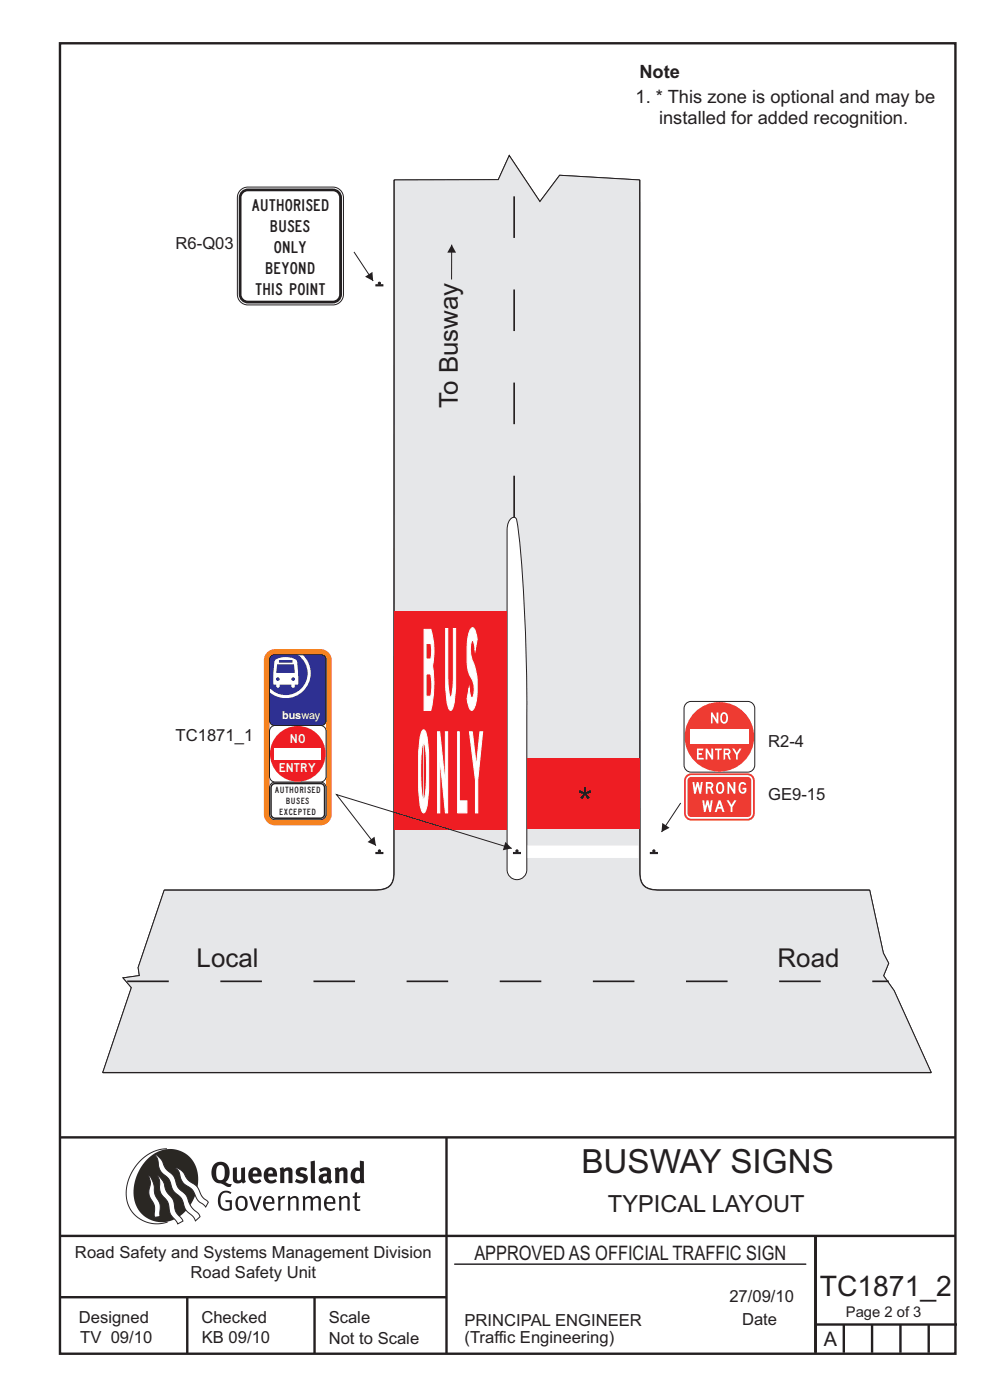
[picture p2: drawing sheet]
<svg xmlns="http://www.w3.org/2000/svg" width="210mm" height="297mm" viewBox="0 0 210 297" stroke-linecap="round" stroke-linejoin="round" font-family="sans-serif">
<g fill="none" stroke="#231f20" stroke-width=".51">
<path d="M12.7 9.2h190v278h-190zM12.7 241.3h190M94.7 241.4v45.8M12.7 275.2h82M12.7 262.2h190.1M39.7 275.2v12M66.7 275.2v12M173 262.1v24.9M173 281h30M179 281v6M185 281v6M191 281v6"/>
<path d="M197 281v6"/>
</g>
<path d="M96.4 268.2h74.6" fill="none" stroke="#231f20" stroke-width=".21"/>
<path d="M35.4 243.7a9.5 9.5 0 0 0-8.6 10.4 6.5 6.5 0 0 0 8.8 5.1" fill="none" stroke="#2a2723" stroke-width=".21"/>
<path d="M31.3 245.9a6.1 6.1 0 0 1 7.3-1.6 6.1 6.1 0 0 1 3.4 6.6 8.8 8.8 0 0 1-7.2 8.4 6.1 6.1 0 0 1-6.4-7.5 10.5 10.5 0 0 1 2.9-5.9z" fill-rule="evenodd" fill="#2a2723"/>
<g fill="#fff" stroke="#2a2723" stroke-width=".21">
<path d="M31.6 249.3l.3 .3 .6 1.2 .4 2.6 1 2 .1 2.7-1.2 .1-.1-2.4-.9-1.8-.2-.7 .3-2.4z" fill-rule="evenodd"/>
<path d="M37.2 247.7l.5 .1 .9 .6 1.3 1.9 1.9 1.5 1.1 2.1 1.3 1.2-.6 1-1.6-1.5-1.2-2.2-2-1.5-.5-.9-.4-1.5z" fill-rule="evenodd"/>
<path d="M32.8 244.9l.4 .1 .9 .8 1 2.1 1.7 1.5 1 2.5 1.6 1.6 1.2 2.5 1.6 1.6 .2 .5-.9 .9-.5-.9-1.6-1.5-1-2.4-1.7-1.7-.9-2.4-1.8-1.7-.3-.9-.3-1.6z" fill-rule="evenodd"/>
<path d="M33.4 249.4l.5 .3 .7 .9 .7 2.1 1.5 1.9 .5 2.5 1.5 1.8v.1l-1.1 .6-1.6-2.1-.6-2.5-1.4-1.9-.3-1v-1.6z" fill-rule="evenodd"/>
</g>
<g fill="#231f20">
<path d="M46.8 253.1l.5-.4 .7-.1 .6 .1 .5 .3-.2 .3-.9-.3-.8 .2-.3 .7-.1 1.1 .1 .6 .3 .5 .5 .3h.6l.4-.1v-1.3h-.8l-.1-.4h1.4v2l-.7 .2-.8 .1-.6-.3-.5-.4-.3-.8-.1-1 .2-.7z" fill-rule="evenodd"/>
<path d="M50.7 254.3l.7-.2 .5 .5 .1 1.2-.2 .4-.3 .2h-.5l-.4-.3-.2-1.1zM50.4 254l-.5 1.1 .3 1.2 .7 .5 1-.1 .4-.4 .2-.5v-.8l-.2-.7-.3-.4-.5-.2h-.6z" fill-rule="evenodd"/>
<path d="M52.8 253.8l.5-.1 .9 2.6 .8-2.5h.5l-1.1 3h-.5z" fill-rule="evenodd"/>
<path d="M56.6 254.2l.4-.1 .4 .1 .2 .3 .1 .5h-1.4zM56.2 254l-.4 1v.7l.3 .6 .4 .4 .5 .2 1.1-.3 .1-.1-.2-.3-.6 .3-.7-.2-.3-.2-.1-.6v-.1h1.9l-.2-1.2-.8-.5-.5 .1z" fill-rule="evenodd"/>
<path d="M58.9 253.8l.5-.1 .1 .5 .4-.4 .6-.1-.2 .5-.4 .1-.4 .3v2.2h-.5z" fill-rule="evenodd"/>
<path d="M61 253.8l.5-.1a.24 .24 0 0 0 .1 .4 .24 .24 0 0 0 .3-.2l.8-.2 .6 .5v2.6h-.4l-.1-2.3-.1-.3-.3-.1-.8 .5v2.2h-.5z" fill-rule="evenodd"/>
<path d="M64.2 253.8l.4-.1a.23 .23 0 0 0 .2 .4 .23 .23 0 0 0 .3-.2l.5-.2 .6 .2a.23 .23 0 0 0 .2 .2 .23 .23 0 0 0 .2-.1l.8-.3 .6 .4 .1 2.7h-.5v-2.3l-.1-.3-.3-.1-.8 .5v2.2h-.5v-2.3l-.1-.3-.3-.1-.8 .4v2.3h-.4z" fill-rule="evenodd"/>
<path d="M69.5 254.2l.5-.1 .4 .1 .3 .8h-1.4zM69.2 254l-.5 1 .1 .7 .2 .6 .4 .4 .4 .2 1.1-.3 .2-.1-.2-.3-.6 .3-.7-.2-.3-.4v-.5h1.9l-.2-1.2-.4-.3-.5-.2-.5 .1z" fill-rule="evenodd"/>
<path d="M71.8 253.8l.5-.1a.24 .24 0 0 0 .1 .4 .24 .24 0 0 0 .4-.2l.7-.2 .6 .5 .1 2.6h-.5v-2.3l-.1-.3-.3-.1-.9 .5v2.2h-.4z" fill-rule="evenodd"/>
<path d="M75.3 253l.5-.1-.1 .9h.8l-.2 .3h-.6v2.2l.2 .2h.5v.3l-.2 .1-.6-.1-.4-.3v-2.4h-.4v-.3h.4z" fill-rule="evenodd"/>
<path d="M46.2 247.4l.4-.2h.4l.6 .6v1.8l-.2 .5-.3 .2h-.8l-.3-.6-.1-1.5zM45.5 246.9l-.4 .7-.2 .8v1l.3 .9 .7 .6 1 .2 1.6 .7 .4-.1 .3-.5h-.6l-.8-.4 .7-1 .2-1.5a1.91 1.91 0 0 0-1.1-1.7 1.91 1.91 0 0 0-2.1 .3z" fill-rule="evenodd"/>
<path d="M49.4 247.8l.8-.2 .1 2.5 .1 .2 .3 .1 .5-.3v-2.3l.8-.2v2.6l.2 .5-.7 .3a.39 .39 0 0 0-.7 0h-.8l-.5-.4z" fill-rule="evenodd"/>
<path d="M53.8 248.4l.3-.1h.3l.2 .7h-1zM53.1 248l-.3 .5-.1 .8v.7l.4 .6 .5 .4 .6 .1 .7-.1 .6-.4-.4-.5-.4 .3h-.5l-.4-.2-.2-.3v-.3h1.9l-.1-1-.3-.6-1-.4-.5 .1z" fill-rule="evenodd"/>
<path d="M57.1 248.4l.2-.1h.4l.2 .7h-1zM56.4 248l-.3 .6-.2 .8 .2 .7 .3 .5 .5 .4 .6 .1 .6-.1 .6-.4-.3-.5-.6 .3h-.5l-.4-.6v-.2h1.9l-.1-1-.3-.6-.5-.3-.5-.1-.5 .1z" fill-rule="evenodd"/>
<path d="M59.3 247.8l.8-.2 .1 .4 1-.4 .7 .3 .1 .5v2.6h-.8v-2.3l-.3-.3-.6 .3v2.3h-.9z" fill-rule="evenodd"/>
<path d="M63 248l.9-.4 1.3 .3-.3 .6-.9-.2-.3 .2 .1 .3 1 .3 .4 .4v.8l-.4 .6-1.1 .2-1.1-.4 .3-.6 1 .3h.3l.2-.3-.1-.3-1-.3-.4-.3-.2-.6z" fill-rule="evenodd"/>
<path d="M68.6 249.7l.7-.2v.7l-.3 .3-.3-.1-.2-.3zM67.7 248.1l.3 .6 .8-.4 .5 .2a.35 .35 0 0 1 0 .5 .35 .35 0 0 1-.5 0l-1 .4-.2 .9 .2 .4 .3 .3h1.1a.49 .49 0 0 1 .8 .2l.5-.6-.3-.4v-1.7l-.2-.5-.4-.3-.6-.1z" fill-rule="evenodd"/>
<path d="M71 247.8l.8-.2 .1 .4 1-.4 .6 .3 .2 .5v2.6h-.8v-2.3l-.3-.3-.6 .3v2.3h-.9z" fill-rule="evenodd"/>
<path d="M75.6 248.5l.3-.1 .4 .2v1.5l-.3 .2-.4-.1-.2-.3v-.9zM76.3 246.2v1.3a.19 .19 0 0 1 0 .3 .19 .19 0 0 1-.3-.1l-.8 .1-.6 .5-.2 .9 .1 1 .3 .5 .6 .3h.6l.5-.2v.2h.8l-.1-4.6z" fill-rule="evenodd"/>
<path d="M65.9 246.4l.9-.2 .1 4.8h-.8l-.1-.3z" fill-rule="evenodd"/>
</g>
<path d="M83.6 38.2v146.8a3.2 3.2 0 0 1-3.3 3.8l-45.5 .1M135.7 38.2v146.8a3.2 3.2 0 0 0 3.3 3.8l45.5 .1M21.8 227.5h175.7" fill="none" stroke="#231f20" stroke-width=".35"/>
<path d="M75.1 53.4l4.1 6.2" fill="none" stroke="#231f20" stroke-width=".21"/>
<path d="M77.4 58.7l1.6-1 .2 1.9z" fill="#231f20"/>
<g fill="#231f20" stroke="#231f20" stroke-width=".21">
<path d="M79.7 180.8h1.5v.3h-1.5z" fill-rule="evenodd"/>
<circle cx="80.5" cy="180.5" r=".24"/>
</g>
<path d="M51 40.3l1-.5 .6-.1h18a2.24 2.24 0 0 1 2.3 2.2v20.6a2.25 2.25 0 0 1-2.3 2.2h-18a2.24 2.24 0 0 1-2.2-2.2v-20.6v-.6z" fill-rule="evenodd" fill="#fff" stroke="#231f20" stroke-width=".21"/>
<path d="M51.2 40.6l.9-.5 .5-.1h18a1.95 1.95 0 0 1 2 1.9v20.5a1.96 1.96 0 0 1-2 2h-18a1.96 1.96 0 0 1-2-2v-20.5l.1-.5z" fill-rule="evenodd" fill="#231f20"/>
<path d="M51.5 41.1l.6-.5h.5h18a1.33 1.33 0 0 1 1.3 1.3v20.6a1.33 1.33 0 0 1-1.3 1.3h-18a1.34 1.34 0 0 1-1.4-1.3v-20.6z" fill-rule="evenodd" fill="#fff"/>
<g fill="#231f20" stroke="#231f20" stroke-width=".21">
<path d="M79.7 60.4h1.5v.3h-1.5z" fill-rule="evenodd"/>
<circle cx="80.5" cy="60.1" r=".24"/>
</g>
<path d="M56.5 138.6a2.4 2.4 0 0 1 1.9-.9h9.6a2.4 2.4 0 0 1 2.4 2.4v32.6a2.4 2.4 0 0 1-2.4 2.4h-9.6a2.4 2.4 0 0 1-2.4-2.4v-32.6v-.5z" fill-rule="evenodd" fill="#f58220"/>
<path d="M57.4 139.4l.6-.4 .4-.1h9.6a1.2 1.2 0 0 1 1.2 1.2v32.6a1.2 1.2 0 0 1-1.2 1.2h-9.6a1.2 1.2 0 0 1-1.2-1.2v-32.6z" fill-rule="evenodd" fill="#fff"/>
<path d="M57.4 166.4l.6-.4 .4-.1h9.6a1.19 1.19 0 0 1 1.2 1.2v5.6a1.19 1.19 0 0 1-1.2 1.2h-9.6a1.19 1.19 0 0 1-1.2-1.2v-5.6z" fill-rule="evenodd" fill="#fff" stroke="#231f20" stroke-width=".21"/>
<path d="M57.8 166.3l.6-.2h9.6a1.05 1.05 0 0 1 1 1v5.6a1.05 1.05 0 0 1-1 1h-9.6a1.05 1.05 0 0 1-1.1-1v-5.6z" fill-rule="evenodd" fill="#231f20"/>
<path d="M57.9 166.6l.5-.2h9.6a.71 .71 0 0 1 .7 .7v5.6a.71 .71 0 0 1-.7 .7h-9.6a.71 .71 0 0 1-.8-.7v-5.6z" fill-rule="evenodd" fill="#fff"/>
<path d="M57.4 154.4l.6-.4 .4-.1h9.6a1.2 1.2 0 0 1 1.2 1.2v9.6a1.2 1.2 0 0 1-1.2 1.2h-9.6a1.2 1.2 0 0 1-1.2-1.2v-9.6z" fill-rule="evenodd" fill="#fff" stroke="#231f20" stroke-width=".21"/>
<circle cx="63.2" cy="159.9" r="5.9" fill="#ee1d23"/>
<path d="M63.2 159.3v1.3" fill="none" stroke="#231f20" stroke-width=".21"/>
<path d="M58.2 158.7h9.9v2.4h-9.9z" fill-rule="evenodd" fill="#fff"/>
<path d="M57.5 139.2l.7-.3h10a1.01 1.01 0 0 1 1 1v13a1.01 1.01 0 0 1-1 1h-10a1.01 1.01 0 0 1-1-1v-13z" fill-rule="evenodd" fill="#2e3092"/>
<path d="M58.3 140.1l-.3 2.7v2.4h.6v.3a.37 .37 0 0 0 .4 .4 .37 .37 0 0 0 .3-.4v-.3h1h1.5v.3a.37 .37 0 0 0 .4 .4 .37 .37 0 0 0 .3-.4v-.3h.7l-.1-4.1a1.26 1.26 0 0 0-1.3-1.6l-1.9-.1a2.45 2.45 0 0 0-1.6 .7zM59.2 140h2.9v.6h-2.9zM58.5 144.1a.4 .4 0 0 1 .8 0 .4 .4 0 0 1-.8 0zM58.8 140.9h3.6l.1 1.9h-3.9zM61.8 144.1a.4 .4 0 0 1 .8 0 .4 .4 0 0 1-.8 0zM63.1 138.9a4.6 4.6 0 0 1 1 6.9 4.6 4.6 0 0 1-6.9 .1v.9a5.3 5.3 0 0 0 7.4-.5 5.3 5.3 0 0 0-.4-7.4z" fill-rule="evenodd" fill="#fff"/>
<path d="M83.6 38.2l22.1-.1 2.3-5.1 6.5 9.8 4.2-5.6 17 1M57.5 139.2l.7-.3h10a1.01 1.01 0 0 1 1 1v13a1.01 1.01 0 0 1-1 1h-10a1.01 1.01 0 0 1-1-1v-13zM34.8 188.9l-5.5 16.4 .3 1.7-3.5 .5 1.8 2-6.1 18M184.5 188.9l2.9 13.3 1.1 2.1-1.1 2.7 2.3 3.2 7.8 17.3" fill="none" stroke="#231f20" stroke-width=".21"/>
<path d="M83.6 38.2l22.1-.1 2.3-5.1 6.5 9.8 4.2-5.6 17 1v146.8a3.2 3.2 0 0 0 3.3 3.8l45.5 .1 2.9 13.3 1.1 2.1-1.1 2.7 2.3 3.2 7.8 17.3h-175.7l6.1-18-1.8-2 3.5-.5-.3-1.7 5.5-16.4h44.6a3.8 3.8 0 0 0 3.8-1.6l.2-.6 .2-1.7z" fill-rule="evenodd" fill="#e6e7e9" stroke="#231f20" stroke-width=".21"/>
<path d="M108.5 109.9l.4-.1 .5 .1a114.5 114.5 0 0 1 1.8 18.3l.5 16.9v39.4a2.09 2.09 0 0 1-2 2.1 2.09 2.09 0 0 1-2.1-2.1v-72a3.1 3.1 0 0 1 .9-2.6z" fill-rule="evenodd" fill="#fff" stroke="#231f20" stroke-width=".21"/>
<path d="M112 179.5h23.3v2.4h-23.3z" fill-rule="evenodd" fill="#fff" stroke="#fff" stroke-width=".21"/>
<path d="M83.6 129.7h24v46.2h-24z" fill-rule="evenodd" fill="#ee1d23"/>
<path d="M145.7 149.1l.9-.3h12a1.5 1.5 0 0 1 1.5 1.5v12a1.5 1.5 0 0 1-1.5 1.5h-12a1.5 1.5 0 0 1-1.5-1.5v-12l.1-.5z" fill-rule="evenodd" fill="#fff" stroke="#231f20" stroke-width=".21"/>
<circle cx="152.6" cy="156.3" r="7.4" fill="#ee3b32"/>
<g fill="#fff">
<path d="M146.4 154.8h12.4v3h-12.4z" fill-rule="evenodd"/>
<path d="M150.8 151.1h.3l.9 1.6v-1.6h.4v2.4h-.3l-.9-1.5v1.5h-.4z" fill-rule="evenodd"/>
<path d="M153.1 151.3a.87 .87 0 0 1 1 0 .87 .87 0 0 1 .3 1 .89 .89 0 0 1-.8 1.2 .89 .89 0 0 1-.8-1.2zM153.4 151.5a1.14 1.14 0 0 0 .2 1.7 1.03 1.03 0 0 0 0-1.7z" fill-rule="evenodd"/>
<path d="M147.8 158.8h1.4v.4h-1v.5h.7v.4h-.7v.7h1.1v.3h-1.5z" fill-rule="evenodd"/>
<path d="M149.7 158.8h.3l.9 1.5v-1.5h.4v2.3h-.3l-.9-1.5v1.5h-.4z" fill-rule="evenodd"/>
<path d="M151.7 158.8h1.4v.3h-.5v2h-.4v-2h-.5z" fill-rule="evenodd"/>
<path d="M153.8 159.2v.5l.8-.1-.1-.4zM153.5 158.8h.8a.65 .65 0 0 1 .6 .5 .65 .65 0 0 1-.3 .7l.4 1.1h-.3l-.4-1h-.5v1h-.3z" fill-rule="evenodd"/>
<path d="M155.3 158.8h.5l.5 .9 .6-.9h.4l-.8 1.3v1h-.4v-1z" fill-rule="evenodd"/>
</g>
<path d="M145.7 164.4l.9-.3h12a1.5 1.5 0 0 1 1.5 1.5v7a1.5 1.5 0 0 1-1.5 1.5h-12a1.5 1.5 0 0 1-1.5-1.5v-7l.1-.5z" fill-rule="evenodd" fill="#ee3b32"/>
<path d="M145.7 164.9l.6-.4 .4-.1h11.8a1.19 1.19 0 0 1 1.2 1.2v6.9a1.19 1.19 0 0 1-1.2 1.2h-11.8a1.19 1.19 0 0 1-1.2-1.2v-6.9z" fill-rule="evenodd" fill="#fff"/>
<path d="M146.1 165l.5-.2h12a.74 .74 0 0 1 .8 .8v7a.74 .74 0 0 1-.8 .7h-12a.74 .74 0 0 1-.7-.7v-7z" fill-rule="evenodd" fill="#ee3b32"/>
<g fill="#fff">
<path d="M149 169.8h.4l.1 1.3 .4-1.3h.4l.3 1.3 .2-1.3h.4l-.4 2.5h-.3l-.4-1.6-.4 1.6h-.4z" fill-rule="evenodd"/>
<path d="M152.4 169.8h.4l.9 2.5h-.4l-.3-.7h-.8l-.2 .7h-.4zM152.7 170.4l.2 .8h-.5z" fill-rule="evenodd"/>
<path d="M154.1 169.8h.5l.6 .9 .6-.9h.4l-.8 1.4v1.1h-.4v-1.1z" fill-rule="evenodd"/>
<path d="M146.9 165.9h.4l.2 1.3 .3-1.3h.4l.3 1.3 .2-1.3h.4l-.4 2.5h-.3l-.4-1.6-.4 1.6h-.4z" fill-rule="evenodd"/>
<path d="M150.1 166.3v.6h.5l.3-.2-.1-.4zM149.7 165.9h.9a.7 .7 0 0 1 .7 .5 .7 .7 0 0 1-.4 .8l.5 1.2h-.4l-.4-1.1h-.5v1.1h-.4z" fill-rule="evenodd"/>
<path d="M152.2 166.1a.92 .92 0 0 1 1.1 0 .92 .92 0 0 1 .3 1 .93 .93 0 0 1-.8 1.3 .93 .93 0 0 1-.9-1.3zM152.4 166.5l-.1 .2a.99 .99 0 0 0 .5 1.3 1.03 1.03 0 0 0 0-1.7z" fill-rule="evenodd"/>
<path d="M154.3 165.9h.3l1 1.6v-1.6h.4v2.5h-.4l-.9-1.6v1.6h-.4z" fill-rule="evenodd"/>
<path d="M156.9 166.2a.81 .81 0 0 1 1.4 .2l-.4 .2-.4-.3a1 1 0 0 0 0 1.7l.4-.2v-.3h-.4v-.4h.8a.91 .91 0 0 1-.8 1.3 1.42 1.42 0 0 1-.6-2.2z" fill-rule="evenodd"/>
</g>
<g fill="#231f20" stroke="#231f20" stroke-width=".21">
<path d="M138 180.8h1.4v.3h-1.4z" fill-rule="evenodd"/>
<circle cx="138.7" cy="180.5" r=".24"/>
</g>
<path d="M144.4 170.3l-4.1 6.2" fill="none" stroke="#231f20" stroke-width=".21"/>
<path d="M140.5 174.6l1.5 1-1.7 .9z" fill="#231f20"/>
<path d="M79.7 179.4l-8.3-10.8 37.2 11.4" fill="none" stroke="#231f20" stroke-width=".21"/>
<g fill="#231f20">
<path d="M78 178.6l1.4-1.1 .3 1.9z"/>
<path d="M107.2 178.6l1.4 1.4-1.9 .4z"/>
</g>
<path d="M95.8 51.9v7.4" fill="none" stroke="#231f20" stroke-width=".21"/>
<path d="M95.8 51.9l.9 1.7h-1.8z" fill="#231f20"/>
<g fill="#231f20" stroke="#231f20" stroke-width=".21">
<path d="M108.9 180.8h1.5v.3h-1.5z" fill-rule="evenodd"/>
<circle cx="109.7" cy="180.5" r=".24"/>
</g>
<path d="M109.1 109.7v-70.7M27 208.2h161.5" fill="none" stroke="#231f20" stroke-width=".35" stroke-dasharray="8.8 10.9" stroke-linecap="butt"/>
<path d="M111.8 160.9h23.9v15h-23.9z" fill-rule="evenodd" fill="#ee1d23"/>
<path d="M122.9 167.6l1 .4-.1-1h.6l-.1 1 1-.4 .2 .6-1.1 .2 .7 .8-.5 .4-.5-.9-.6 .9-.5-.4 .7-.8-1-.2z" fill="#231f20"/>
<g fill="#fff" stroke="#fff" stroke-width=".21">
<path d="M89.9 157.6v12a15.3 15.3 0 0 1-.7-6l.1-2.8a5.7 5.7 0 0 1 .6-3.2zM89.9 157.6v12a15.6 15.6 0 0 0 .6-6l-.1-2.8a5.6 5.6 0 0 0-.5-3.2zM89.6 155l-.5 1.4-.3 3.5v7.2l.2 2.8a3.3 3.3 0 0 0 .9 2.5 3.3 3.3 0 0 0 .8-2.5l.2-2.8v-6.9l-.2-2.8a3.3 3.3 0 0 0-.8-2.6z" fill-rule="evenodd"/>
<path d="M99.6 155.2h.6l.8 7.3 .8-7.3h.6l-1.1 10.4v6.8h-.4v-6.8z" fill-rule="evenodd"/>
<path d="M92.8 155.2h.5l1.2 11.2v-11.2h.5v17.2h-.5l-1.2-12v12h-.5z" fill-rule="evenodd"/>
<path d="M97.1 155.2h.3v14.7h1.6v2.5h-1.9z" fill-rule="evenodd"/>
<path d="M94.5 133.3h.5v10.8l.3 3 .3 .8 .3-.8 .3-3v-10.8h.5v12l-.2 2.8a3.3 3.3 0 0 1-.9 2.6 3.3 3.3 0 0 1-.9-2.6l-.2-2.8z" fill-rule="evenodd"/>
<path d="M100 133.2h.3a2.96 2.96 0 0 1 .9 2.4l-.4 2.3-.3-1.7-.2-.3h-.2a6.4 6.4 0 0 0 .5 5.2l.4 1.4a13.4 13.4 0 0 1 .2 4.2l-.1 1.8a3.9 3.9 0 0 1-.8 2.1l-.3 .1a2.97 2.97 0 0 1-.9-2.5l.4-2.3 .2 1.1 .3 1a1.1 1.1 0 0 0 .6-1.3 5.1 5.1 0 0 0-1-3.5l-.2-.6a16.8 16.8 0 0 1-.3-6.3l.1-.9a3.9 3.9 0 0 1 .8-2.2z" fill-rule="evenodd"/>
<path d="M90.4 143v4.7h1l.2-2.1-.2-2.6zM90.4 136.5h1l.2 1.8-.2 1.5h-1zM90 133.5h1.4a15.8 15.8 0 0 1 .3 7.8 24.9 24.9 0 0 1-.3 9.4h-1.4z" fill-rule="evenodd"/>
</g>
<text font-size="7.1" fill="#231f20" x="123.3" y="248.8">BUSWAY SIGNS</text>
<text font-size="6" fill="#231f20" x="173.9" y="275">TC1871_2</text>
<g font-size="5.5" fill="#231f20">
<text x="97.2" y="86.5" transform="rotate(-90 97.2 86.5)">To Busway</text>
<text x="41.7" y="205.1">Local</text>
<text x="164.9" y="205.1">Road</text>
</g>
<text font-size="5" fill="#231f20" x="129" y="257.1">TYPICAL LAYOUT</text>
<g font-size="4.2" fill="#231f20">
<text x="100.6" y="267.2">APPROVED AS OFFICIAL TRAFFIC SIGN</text>
<text x="174.7" y="285.6">A</text>
</g>
<g font-size="3.9" fill="#231f20">
<text x="135.6" y="16.5">Note</text>
<text x="134.8" y="21.9">1. * This zone is optional and may be</text>
<text x="139.8" y="26.3">installed for added recognition.</text>
</g>
<g font-size="3.5" fill="#231f20">
<text x="37.2" y="52.8">R6-Q03</text>
<text x="37.3" y="157.2">TC1871_1</text>
<text x="162.9" y="158.5">R2-4</text>
<text x="162.9" y="169.8">GE9-15</text>
<text x="15.9" y="266.8">Road Safety and Systems Management Division</text>
<text x="40.4" y="271.1">Road Safety Unit</text>
<text x="16.7" y="280.6">Designed</text>
<text x="42.7" y="280.6">Checked</text>
<text x="69.7" y="280.6">Scale</text>
<text x="98.5" y="281.3">PRINCIPAL ENGINEER</text>
<text x="154.7" y="276.2">27/09/10</text>
<text x="157.4" y="281.2">Date</text>
<text x="17" y="284.8">TV 09/10</text>
<text x="42.8" y="284.8">KB 09/10</text>
<text x="69.7" y="285.2">Not to Scale</text>
<text x="98.5" y="284.8">(Traffic Engineering)</text>
</g>
<text font-size="3.1" fill="#231f20" x="179.4" y="279.3">Page 2 of 3</text>
<g font-size="2.5" fill="#231f20">
<text x="53.5" y="44.7">AUTHORISED</text>
<text x="57.5" y="49.2">BUSES</text>
<text x="58.2" y="53.7">ONLY</text>
<text x="56.5" y="58.2">BEYOND</text>
<text x="54.2" y="62.7">THIS POINT</text>
</g>
<text font-size="2.3" fill="#fff" x="59.9" y="152.6">busway</text>
<g font-size="1.9" fill="#fff">
<text x="61.7" y="157.6">NO</text>
<text x="59.4" y="163.8">ENTRY</text>
</g>
<g font-size="1.3" fill="#231f20">
<text x="58.4" y="168.3">AUTHORISED</text>
<text x="59.4" y="172.8">EXCEPTED</text>
<text x="60.8" y="170.6">BUSES</text>
</g>
</svg>
